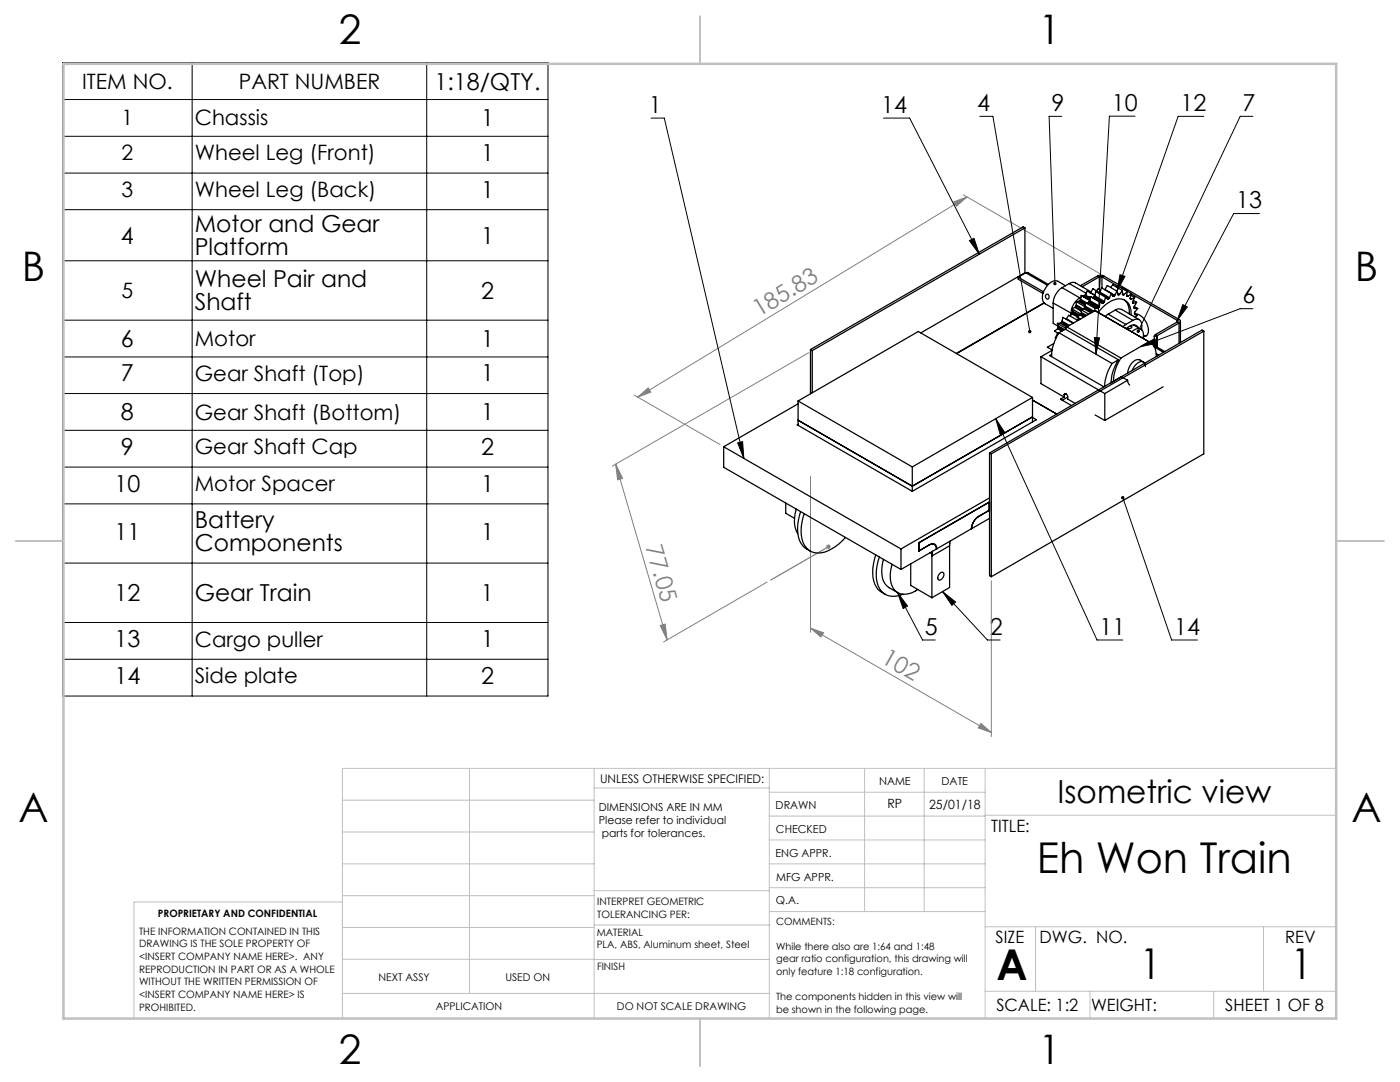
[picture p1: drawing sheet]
<svg xmlns="http://www.w3.org/2000/svg" width="279mm" height="216mm" viewBox="0 0 279 216" stroke-linecap="round" stroke-linejoin="round" font-family="sans-serif">
<g fill="none" stroke="#808080" stroke-width=".2">
<path d="M192.3 38.9l27.3 15.7M193 39.3l-65.7 39.9M190.4 40.3l2.6-1-2.1 1.8zM126.6 78.8l17.1 9.9M127.3 79.2l2.1-1.8 .5 .8zM161.4 70.4l-39.2 22.6M122.9 92.6l1.3 2.9-.9 .2zM122.9 92.6l10.2 35.1M161.7 95.1v31.1M153.1 116.1l-20.7 12M164.8 109.1h1M165 108.8l.7 .7"/>
<path d="M165.3 108.6v1M165.7 108.8l-.7 .7M197.8 115.9v31.1M131.8 124.8l1-.3 .3 3.2zM161.7 125.3l2.7 1-.6 .8zM161.7 125.3l36.1 20.9M195.8 144.4l2 1.8-2.6-1z"/>
</g>
<g fill="none" stroke="#000" stroke-width=".2">
<path d="M12.5 12.5h96.9v126.4h-96.9zM12.5 19.9h96.9M38.3 12.5v126.4M85.2 12.5v126.4M12.5 27.2h96.9M12.5 34.5h96.9M129.9 23.6h2.7l15.8 67.9M176.3 23.6h5.2l13.9 27.1M195.5 23.2h2.7l7.3 43M211.9 23.2h-2.5l1.1 33.4M226.5 23.2h-5.1l-2.7 47.5M240.2 23.2h-5.1l-12.2 34.9"/>
<path d="M250 23.2h-2.5l-20.3 42.9M12.5 41.8h96.9M12.5 52h96.9M193.5 48l.9-.4 1 3.1zM223.5 54.8l1 .3-1.6 3zM251.4 42.6h-5.2l-11.3 21.3M12.5 63.9h96.9M12.5 71.2h96.9M12.5 78.5h96.9M218.4 67.3l1 .1-.7 3.3zM227.6 69.2l2.9-1.6 .4 .9zM236 60.8l1 .4-2.1 2.7z"/>
<path d="M250 61.6h-2.5l-19.9 7.6M12.5 85.9h96.9M12.5 93.2h96.9M147.2 88.4l1-.3 .2 3.4zM198.7 83.5l1.9 2.9-1 .4zM198.7 83.5l20.2 44.2h5.2M224.1 99.3l9.7 28.4h5.2M12.5 100.5h96.9M12.5 112.4h96.9M179.1 118.3l2 2.6-.9 .5zM179.1 118.3l5 9.4h2.6M188.1 118l2.6 2.1-.7 .7z"/>
<path d="M188.1 118l9 9.7h2.5M12.5 124.2h96.9M12.5 131.6h96.9"/>
</g>
<g fill="none" stroke="#c0c0c0" stroke-width=".2">
<path d="M68.3 159.7h50.3M93.7 153.3v44.9M118.6 153.3v49.9M118.6 157.2h34.9M153.5 153.3v49.9M153.5 158.1h43.1M172.5 153.3v28.6M184.4 153.3v28.6M196.6 153.3v49.9M266.7 153.3h-198.4v49.9M68.3 178.7h50.3M68.3 172.4h50.3"/>
<path d="M68.3 166h50.3M68.3 180h-41.6v23.2M118.6 177.7h35M153.5 167.6h43.1M153.5 162.8h43.1M153.5 172.4h43.1M153.5 177.1h43.1M196.6 162.7h70.1M68.3 198.2h85.2M68.3 191.4l85.2 .1M68.3 185.1h50.3M118.6 184.6h35"/>
<path d="M153.6 181.9h43M196.6 197.8h70.1M196.6 184.9h70.1M206.7 184.9v12.9M217.5 197.8v5.4M242.2 197.8v5.4M252.2 184.9v12.9"/>
</g>
<path d="M139.7 3.2v9.5M3.1 107.9h9.6M266.7 107.9h9.5M139.7 203.2v9.6" fill="none" stroke="#c0c0c0" stroke-width=".25"/>
<path d="M12.7 12.7h254v190.5h-254z" fill="none" stroke="#c0c0c0" stroke-width=".5"/>
<path d="M165.3 109.1l-11.5 6.6" fill="none" stroke="#808080" stroke-width=".25"/>
<g fill="#808080">
<path d="M131.8 124.8l1-.3 .3 3.2zM122.9 92.6l1.3 2.9-.9 .2z"/>
<path d="M127.3 79.2l2.1-1.8 .5 .8zM190.4 40.3l2.6-1-2.1 1.8z"/>
<path d="M161.7 125.3l2.7 1-.6 .8zM195.8 144.4l2 1.8-2.6-1z"/>
</g>
<path d="M236 60.8l1 .4-2.1 2.7zM193.5 48l.9-.4 1 3.1zM223.8 99.1a.35 .35 0 0 0 .2 .5 .35 .35 0 0 0 .4-.3 .35 .35 0 0 0-.5-.3l.2 .3-.2-.3zM223.5 54.8l1 .3-1.6 3zM198.7 83.5l1.9 2.9-1 .4zM179.1 118.3l2 2.6-.9 .5zM188.1 118l2.6 2.1-.7 .7zM147.2 88.4l1-.3 .2 3.4zM205.2 66a.34 .34 0 0 0 0 .4 .34 .34 0 0 0 .4 .1l-.1-.3 .1 .3a.34 .34 0 0 0 .2-.5 .34 .34 0 0 0-.6 0zM227.6 69.2l2.9-1.6 .4 .9zM226.9 65.8v.5l.1 .1 .2-.3-.2 .3a.34 .34 0 0 0 .5-.4 .34 .34 0 0 0-.6-.2zM210.3 56.4a.37 .37 0 0 0 .2 .5v-.3v.3a.34 .34 0 0 0 .3-.5 .34 .34 0 0 0-.5 0zM218.4 67.3l1 .1-.7 3.3z" fill="#000"/>
<g fill="none" stroke="#000" stroke-width=".25">
<path d="M203.2 55.3l5.1 2.9M203.2 55.3v.4l4.9 2.9M204.5 45.5l-.3-.2-42.5 24.4M204.5 45.5l-42.4 24.5M204.5 45.5v8.9M204.5 54.4l-20.7 12M204.5 54.4l.1 .1M204.7 54.4h.4l4.1 2.4M204.7 54.4l-1.5 .9M204.7 54.4l4.4 2.5M208.8 58.8a.45 .45 0 0 1 .6 .3 .45 .45 0 0 1-.4 .6l-.3-.4zM211.9 57.4a3.9 3.9 0 0 0-1.7 3.1"/>
<path d="M211.9 57.4l3.6 2M212.6 57l-1.5-.9a2.19 2.19 0 0 0-2.5 1.5 2.34 2.34 0 0 0 0 3l1.6 .9M213.4 56.6a1.21 1.21 0 0 1 1.2-.2l3.1 1.8M213.4 56.6l-1.5 .8M213.4 56.6l3.4 1.9M215.5 59.4a3.7 3.7 0 0 0-1.8 3.1M215.6 59.9l-.2 .2M215.6 59.9l.9 .6M215.7 59.7l-.1 .2M215.7 59.7l.1-.8 3.6 2.2M215.7 59.7l1.1 .7M215.7 59.3l-.2 .1"/>
<path d="M216.4 59.2h-.2l1.3 .7M216.4 59.2l1.1 .6M216.5 59l-.1 .2M216.5 59l1 .6M216.6 58.9l-.1 .1M216.6 58.9l.4-.8 1.5 .8M216.6 58.9l1 .5M216.7 58.7l-.6 .4M217.5 58.4h.2M217.6 59.2l-.2 .9M217.6 59.2l1.9 1.1M217.6 59.2l.5 .2"/>
<path d="M217.7 58.4l-.1 .1M217.7 58.4l.4-.8 1.3 .8M217.7 58.4l.8 .5M218.1 59.4l1.9 1.1M218.2 59.3l-.1 .1M218.2 59.3l1.9 1.2M218.4 59.2l-.2 .1M218.4 59.2l1.9 1.1M218.5 59l-.1 .2M218.5 59l1.9 1.1M218.5 59l.2-.8 1.9 1.1M219 55.1a1.17 1.17 0 0 1 1.3 0"/>
<path d="M219 55.1l-3.4 1.9M219 55.1l.4 .1M219.4 55.2h.5M219.4 58.4l-.1 .1M219.4 55.2l-3.4 2M219.4 58.4l1.9 1.1M219.4 55.2v2.6M219.5 58.3l-.1 .1M219.5 58.3l.4-.9 2.6 1.5M219.5 58.3l1.9 1.1M219.6 57.9l-.5-.3-.3 .4M219.9 55.2l3.1 1.8"/>
<path d="M219.9 55.2v2.3M220.3 55.1l15 8.6M220.3 55.1l-.4 .1M220.5 57.8l.5-.8 1.9 1.1M220.6 59.3l.6 .4M220.6 59.3l-.2 .8M220.8 59.5l.4 .2M221.3 59.5l-.1 .2M221.4 59.4l-.1 .1M221.7 57.4l.4-.6 1.9 1.2M221.9 58.8l.5 .3M222 59l.2 .1"/>
<path d="M222.2 59.1l-.4-.5-.4 .8M222.4 59.1h-.2M222.5 58.9l-.1 .2M222.8 57.3l.2-.3 2 1.1M222.9 58.1l-.4 .8M222.9 58.1l.2 .7M223 58.5l.4 .2M223.1 58.6l.2 .2M223.1 58.8h.1M223.2 58.8h.1M223.4 58.7l-.1 .1M223.8 57.5l2 1.1"/>
<path d="M224 58.7l.1 .1M224 58l-.6 .7M224 58v.7M224 58.7l.2 .1M224 58.6l.4 .2M224 58.8h.1M224.1 58.8h.1M224.3 59.8a3.3 3.3 0 0 1 1.1 2.9M224.4 58.8h-.2M224.9 58.9v.2M224.9 58.9l.2 .2M224.9 59.1h.2"/>
<path d="M224.9 59.1h.1M225 58.1l-.6 .7M225 58.1l-.1 .8M225.6 59.6l.2 .1M225.7 58.9l.7 .4M225.8 58.6l9.1 5.3M225.8 58.6l-.2 1M225.8 58.6l-.7 .5M226.2 59.9l.6 .4M226.4 59.3l-.4 1 .2 .2M226.4 59.3l-.6 .4M161.7 69.7l.4 .3"/>
<path d="M161.7 69.7v8.9M162.1 70v8.4M206.1 79.8l4.8 2.8M206.1 79.3l-22.8-13.2-24 13.9M206.1 79.3l-24 13.9M206.1 79.3v4.9M207.8 71.2v5.4l4.6 2.6M207.8 71.2l12.7 7.3M208.4 60.4l-17.5 10.1M208.4 60.5l-17.5 10.1M209.9 70.7l-.4 .2 10.8 6.3M209.9 69.9l-2.1 1.3"/>
<path d="M210.2 60.5v4l1.1 .7M210.2 60.5l3.5 2M210.3 68.5l-1.3 .8 1 .5M211 64.5l.2 .6M211 64.5l1.7 1M211 66.6l-.4 .8 .1 .1M211 66.6l.2 .1M211.1 66.4h.1M211.1 66.4l-.1 .2M211.1 65.6l-.6 .5 .7 .4-.1-.1M211.1 65.6l.8 .5M211.2 65.4l-.1 .2"/>
<path d="M211.2 65.4l.9 .6M211.2 65.1v.1M211.2 65.2v.2M211.2 65.1l1.2 .7M211.2 65.2l1.1 .6M211.3 66.4l-.8 1.5a6.8 6.8 0 0 0-.6 3.3M211.3 66.4l10.6 6.1M211.6 64.5h-.6M211.6 64.5l1.3 .7M211.7 64.4l-.1 .1M211.7 64.4l1.3 .8M211.9 64.2l-.2 .2"/>
<path d="M211.9 64.2l1.3 .8M211.9 64.1v.1M211.9 64.1l.2-.8 2 1.2M211.9 64.1l1.5 .8M212.4 78.8l.1-.3 .4 .2 .2 .3v.6l1.5 .9M212.4 78.8v.4M212.4 79.2l-.8 .5 2.3 1.2M212.6 65.7l10.6 6.1M212.6 65.7l-1.3 .7M212.7 78.6l-.3 .2M212.8 63.6v.1M212.8 63.6l.5-.7 1.8 1.1"/>
<path d="M212.8 63.6l1.4 .9M212.9 65.2l10.8 6.2M212.9 65.2l-.3 .5M213.1 79.2l-1.1 .7M213.7 62.5v.3M213.9 61.6l1.8 1.1M213.9 61.6l.2 .5M214 62.7l-.5 .3M214 62.7l.9 .5M214.1 62.5l-.1 .2M214.1 64.5v.1M214.1 64.5h.1"/>
<path d="M214.1 62.5l1 .6M214.1 62.1v.2M214.1 62.3v.2M214.1 62.1l1.4 .8M214.1 62.3l1.3 .7M214.5 61.3l-.6 .3M214.5 61.3l1.2 .8M214.6 61.2l-.1 .1M214.6 61.2l1.1 .6M214.7 60.1l1.9 1.1M214.7 60.1h.6M214.7 60.1l.1 .8"/>
<path d="M214.8 61l-.2 .2M214.8 61l1.1 .7M214.8 60.9v.1M214.8 60.9l1.3 .7M214.9 63.2l.8 .4M214.9 63.2l.3 .5M215.2 63.7l.1 .2M215.2 63.7l.2 .1M215.3 60.1l1.3 .8M215.4 60.1h-.1M215.4 60.1l1.2 .6M215.6 62.9l-.7 .3"/>
<path d="M215.6 62.9l.7 .4M215.7 61.7l1.6 1M215.7 61.7l.1 .7M215.7 62.7l-.1 .2M215.7 62.7l.7 .5M215.8 62.5l-.1 .2M215.8 62.5l.9 .5M215.8 62.4v.1M215.8 62.4l1.1 .5M216.3 61.6l-.6 .1M216.3 61.6l1.4 .8M216.4 61.5l-.1 .1"/>
<path d="M216.4 61.5l1.5 .8M216.5 61.3l-.1 .2M216.5 60.4l2 1.1M216.5 60.4l.1 .7M216.5 60.4h.6M216.5 61.3l1.6 .9M216.6 61.1l-.1 .2M216.6 61.1l1.7 1M217.1 60.4l2 1.1M217.2 60.3l-.1 .1M217.2 60.3l2 1.2M217.4 60.1l-.2 .2"/>
<path d="M217.4 60.1l2 1.2M218.5 61.5v.5M218.5 61.5h.6M218.5 62l11 6.3M218.5 62l10.8 6.2M218.5 62l-5.6 3.2M219.2 61.5h-.1M219.2 62.3a5.6 5.6 0 0 1 4.5-2.6 2.68 2.68 0 0 1 2 3.2M219.4 61.3l-.2 .2M219.4 61.1v.2M219.5 60.3l-.1 .8M219.5 60.3l.5 .2"/>
<path d="M220.1 60.5h-.1M220.3 60.3l-.2 .2M220.4 60.1l-.1 .2M220.5 78.5v5.4M221.2 62.7l-.6 .4M221.2 62.7l3.5 2M221.9 72.5a9.1 9.1 0 0 0-1.4 4.6M222.6 61.9a1.27 1.27 0 0 1 1.2-.2l3.6 2.1M222.6 61.9l3.5 2M222.6 61.9l-1.4 .8M223.2 71.8l-.4 .7a8.8 8.8 0 0 0-1.1 3.9l2.1-1.2 1.2 .7M223.2 71.8l-1.3 .7"/>
<path d="M223.7 71.4a9 9 0 0 0-1.5 4.7M224.7 64.7l-.6 .5M225 75.9l.2 .7 .3 .2M225 75.9l-4.5 2.6M225.6 65a.28 .28 0 0 1 .3 .4 .28 .28 0 0 1-.4 .1l-.5-.1M225.8 66.2l.2-.1a1.23 1.23 0 0 1 1.2-.5 1.23 1.23 0 0 1 1 .8l-.1 1.1M226.1 63.9a1.06 1.06 0 0 1 1.3-.1 1.06 1.06 0 0 1 .5 1.1v.9M226.1 63.9l-1.4 .8M226.1 60.5h.1M226.2 64.8l1.5 .9M226.4 61.2l.6 .4M226.4 61.5v.1"/>
<path d="M226.4 62.6l.6 .3M226.4 62.8h.1M226.4 61.6h.6M226.4 62.8l.6 .1M226.5 62.6a3.3 3.3 0 0 1 2.5 4.1 .84 .84 0 0 1-.8 .5M226.8 60.3l-.5 .9 .1 .4M226.8 60.3l-.6 .2M227 62.9l-.4 .4M227 61.6l-.6 .8v.4M227.2 65.4a1.4 1.4 0 0 0-2.4 .2M228.2 66.9l.6 .1M228.2 72.2a1.55 1.55 0 0 0-2.6 .6l-.4 .9-.1 .7"/>
<path d="M228.6 73.2a.9 .9 0 0 0-.6-1.1 .9 .9 0 0 0-1.1 .4l-.6 .7-.3 .7M229.3 68.2a2.93 2.93 0 0 1 1.5 3M229.3 68.2l-5.6 3.2M230.4 67.1v2.1l.2-.1M230.4 67.1h.5M230.4 69.3l1.8 1M230.6 69.1l1.9 1.1M230.6 66.7l-.2 .4M230.6 69.1h.1M230.6 66.7l.4 .3M230.8 70.6l.4 .3M230.8 71l.1 .1"/>
<path d="M230.9 68.7h-.5l.2 .4M230.9 68.7l.1 .2-.4 .2M230.9 67.1v1.6M231 67l-.1 .1M231 67v2.3M232.1 77.2l-11.6 6.7M234.9 63.9l.2 .1-.2 .2M234.9 64.2l.4 .3M234.9 64.2l-4.3 2.5M234.9 63.9v.3M235.3 63.7a.36 .36 0 0 1 .3 .4 .36 .36 0 0 1-.3 .4M235.3 64.5l-4.3 2.5"/>
<path d="M235.3 63.7l-.4 .2M235.3 64.5v4M235.6 64.1v4.3M240.2 66.1l-42.4 24.5M240.2 66.1v24.5l-42.4 24.5M240.2 66.1l-.3-.2-42.4 24.5M144.4 89.1v4.1l35.4 20.4M144.4 89.1l35.4 20.4M159.3 80l22.8 13.2M159.3 80v4.9M159.3 80.6l-14.9 8.5M159.3 84.7l-.2 .1 23 13.2"/>
<path d="M182.1 93.2v4.8M197.5 90.4v24.5l.3 .2M197.5 90.4l.3 .2M197.5 99.3l-17.7 10.2M197.8 90.6v24.5M206.1 83.2l-24 13.8-22.8-13.1M206.1 83.3l.7 .4-24.7 14.3M218.5 82.8l2 1.1M156.8 100.4v2l1.8 1M158.9 101.6a6.1 6.1 0 0 0 .3 4.9M159.8 102.1a7.9 7.9 0 0 0 .1 6.3 4 4 0 0 0 1.8 1.6M160.5 102.5a7.8 7.8 0 0 0 .1 6.4 3.5 3.5 0 0 0 4.7 1 10 10 0 0 0 3.4-2.7"/>
<path d="M174.8 110.7a7.9 7.9 0 0 0 .1 6.4 4 4 0 0 0 1.8 1.5M175.5 111.2a7.8 7.8 0 0 0 .1 6.3 3.4 3.4 0 0 0 4.6 1.1M176.3 111.6a5.5 5.5 0 0 0 .7 5.3l2.1 1.4M178 112.6a5.5 5.5 0 0 0 .6 5.3 3.5 3.5 0 0 0 4.6-.3M179.8 109.5v4.1M181.8 112.5v4.3l4.2 2.5M183.3 109.9h.1M185.6 110.3l.4 .2M186 110.5h.1M186 110.9v8.4M186 110.5v.4M186.1 110l-.1 .5"/>
<path d="M186.2 108.5l.2 .2M186.9 109.5h.1M187 109.5a.88 .88 0 0 0-.5-.9 .88 .88 0 0 0-1 .1l-2.1 1.2M187 109.5l6.9-4a3.2 3.2 0 0 1 1.4-2.4l2.1-1.3v-1.6l-14 8.1v1.6M187.5 114.4l.5-.2h.2a.99 .99 0 0 1-.9 1.5 .86 .86 0 0 1 .2-1.3zM189.5 108.9l-3.5 2M189.5 108.9v8.3l-3.5 2.1M189.7 107.9l-.2 1M193.9 105.4v.1M197.4 101.7l.1 .1-2.1 1.2a3.1 3.1 0 0 0-1.5 2.5M197.5 100.2l-14.2 8.1v1.7l2.2-1.3a.88 .88 0 0 1 1 0 .88 .88 0 0 1 .4 .9l-7.1 4M197.5 103.4l-3.6 2.1"/>
</g>
<g font-size="8.5">
<text x="206.9" y="174.2">Eh Won Train</text>
<text x="198.9" y="195.5">A</text>
<text x="227.5" y="195.4">1</text>
<text x="257.6" y="195.4">1</text>
</g>
<g font-size="8.1">
<text x="67.6" y="8.9">2</text>
<text x="207.3" y="8.9">1</text>
<text x="4.4" y="56.2">B</text>
<text x="270.4" y="56.2">B</text>
<text x="3.7" y="164.1">A</text>
<text x="269.7" y="164.1">A</text>
<text x="67.6" y="212.4">2</text>
<text x="207.3" y="212.4">1</text>
</g>
<text font-size="6.3" x="211" y="160.2">Isometric view</text>
<g font-size="4.7">
<text x="86.7" y="17.9">1:18/QTY.</text>
<text x="129.5" y="22.5">1</text>
<text x="175.8" y="22.5">14</text>
<text x="195" y="22.2">4</text>
<text x="209.9" y="22.2">9</text>
<text x="221.9" y="22.1">10</text>
<text x="235.6" y="22.2">12</text>
<text x="248" y="22.2">7</text>
<text x="96" y="25.2">1</text>
<text x="96" y="32.1">1</text>
<text x="96" y="39.4">1</text>
<text x="246.7" y="41.5">13</text>
<text x="38.9" y="46.3">Motor and Gear</text>
<text x="24.1" y="48.6">4</text>
<text x="38.9" y="50.9">Platform</text>
<text x="96" y="48.6">1</text>
<text x="38.9" y="57.4">Wheel Pair and</text>
<text x="96" y="59.6">2</text>
<text x="38.9" y="61.9">Shaft</text>
<text x="248" y="60.5">6</text>
<text x="24.1" y="69.2">6</text>
<text x="96" y="69.2">1</text>
<text x="24.1" y="76.1">7</text>
<text x="96" y="76.1">1</text>
<text x="24.1" y="83.9">8</text>
<text x="96" y="83.9">1</text>
<text x="24.1" y="90.8">9</text>
<text x="96" y="90.8">2</text>
<text x="22.8" y="98.1">10</text>
<text x="96" y="98.1">1</text>
<text x="22.8" y="107.7">11</text>
<text x="38.9" y="105.4">Battery</text>
<text x="96" y="107.7">1</text>
<text x="38.9" y="109.9">Components</text>
<text x="22.8" y="120">12</text>
<text x="38.9" y="120">Gear Train</text>
<text x="96" y="120">1</text>
<text x="22.8" y="129.1">13</text>
<text x="96" y="129.1">1</text>
<text x="184.6" y="126.7">5</text>
<text x="197.6" y="126.7">2</text>
<text x="219.4" y="126.7">11</text>
<text x="234.3" y="126.7">14</text>
<text x="22.8" y="136.5">14</text>
<text x="96" y="136.5">2</text>
</g>
<g font-size="4.7" fill="#808080">
<text x="151.5" y="63.3" transform="rotate(-31 151.5 63.3)">185.83</text>
<text x="128.8" y="109.2" transform="rotate(74 128.8 109.2)">77.05</text>
<text x="175.7" y="132.2" transform="rotate(30 175.7 132.2)">102</text>
</g>
<g font-size="4.2">
<text x="16.4" y="17.7">ITEM NO.</text>
<text x="47.7" y="17.7">PART NUMBER</text>
<text x="24.3" y="25">1</text>
<text x="38.9" y="25">Chassis</text>
<text x="24.3" y="32">2</text>
<text x="38.9" y="32">Wheel Leg (Front)</text>
<text x="24.3" y="39.3">3</text>
<text x="38.9" y="39.3">Wheel Leg (Back)</text>
<text x="24.3" y="59.5">5</text>
<text x="38.9" y="69.1">Motor</text>
<text x="38.9" y="76">Gear Shaft (Top)</text>
<text x="38.9" y="83.7">Gear Shaft (Bottom)</text>
<text x="38.9" y="90.7">Gear Shaft Cap</text>
<text x="38.9" y="98">Motor Spacer</text>
<text x="38.9" y="129">Cargo puller</text>
<text x="38.9" y="136.3">Side plate</text>
</g>
<g font-size="3.4">
<text x="197.8" y="166">TITLE:</text>
<text x="198.7" y="188.1">SIZE</text>
<text x="207.5" y="188.1">DWG. NO.</text>
<text x="256.5" y="188.2">REV</text>
<text x="198.8" y="201.7">SCALE: 1:2</text>
<text x="217.7" y="201.8">WEIGHT:</text>
<text x="244.5" y="201.7">SHEET 1 OF 8</text>
</g>
<g font-size="2.5">
<text x="177.1" y="161.3">RP</text>
<text x="185.4" y="161.4">25/01/18</text>
</g>
<text font-size="2.4" x="119.8" y="156.2">UNLESS OTHERWISE SPECIFIED:</text>
<g font-size="2.2">
<text x="119.5" y="161.8">DIMENSIONS ARE IN MM</text>
<text x="154.8" y="161.4">DRAWN</text>
<text x="175.4" y="156.6">NAME</text>
<text x="187.9" y="156.7">DATE</text>
<text x="119.5" y="164.4">Please refer to individual</text>
<text x="120.1" y="167.1">parts for tolerances.</text>
<text x="154.9" y="166.3">CHECKED</text>
<text x="154.8" y="171">ENG APPR.</text>
<text x="154.9" y="175.7">MFG APPR.</text>
<text x="154.9" y="180.4">Q.A.</text>
</g>
<g font-size="2.1">
<text x="75.5" y="195.7">NEXT ASSY</text>
<text x="100.9" y="195.7">USED ON</text>
<text x="86.9" y="201.5">APPLICATION</text>
<text x="123.1" y="201.6">DO NOT SCALE DRAWING</text>
</g>
<g font-size="2">
<text x="31.5" y="182.9">PROPRIETARY AND CONFIDENTIAL</text>
<text x="119.2" y="180.6">INTERPRET GEOMETRIC</text>
<text x="119.2" y="183.1">TOLERANCING PER:</text>
<text x="154.9" y="184.5">COMMENTS:</text>
<text x="27.8" y="186.5">THE INFORMATION CONTAINED IN THIS</text>
<text x="27.8" y="189">DRAWING IS THE SOLE PROPERTY OF</text>
<text x="27.8" y="191.6">&lt;INSERT COMPANY NAME HERE&gt;. ANY</text>
<text x="119.1" y="186.7">MATERIAL</text>
<text x="119.1" y="189.2">PLA, ABS, Aluminum sheet, Steel</text>
<text x="154.9" y="189.5">While there also are 1:64 and 1:48</text>
<text x="27.8" y="194.1">REPRODUCTION IN PART OR AS A WHOLE</text>
<text x="27.8" y="196.6">WITHOUT THE WRITTEN PERMISSION OF</text>
<text x="119.1" y="193.5">FINISH</text>
<text x="154.9" y="192">gear ratio configuration, this drawing will</text>
<text x="154.9" y="194.5">only feature 1:18 configuration.</text>
<text x="27.8" y="199.1">&lt;INSERT COMPANY NAME HERE&gt; IS</text>
<text x="27.8" y="201.7">PROHIBITED.</text>
<text x="154.9" y="199.5">The components hidden in this view will</text>
<text x="154.9" y="202">be shown in the following page.</text>
</g>
</svg>
